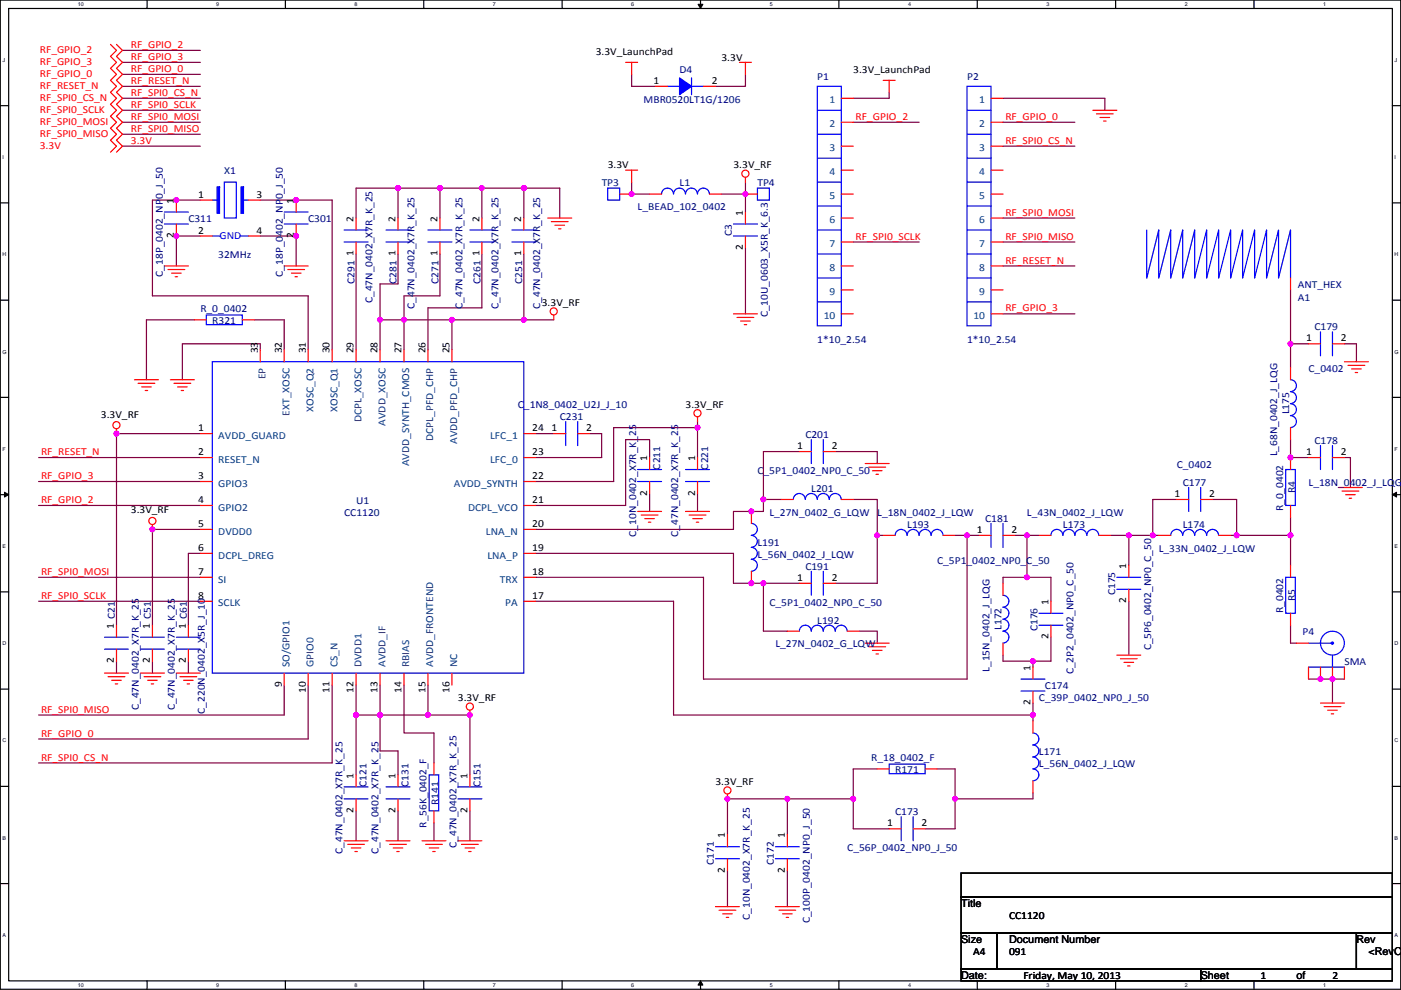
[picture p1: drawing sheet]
<svg xmlns="http://www.w3.org/2000/svg" width="297mm" height="210mm" viewBox="0 0 297 210" stroke-linecap="round" stroke-linejoin="round" font-family="sans-serif">
<path d="M.1 0h296.9v209.8h-296.9zM1.8 1.8h293.4v206.2h-293.4z" fill="none" stroke="#000" stroke-width=".25"/>
<g fill="#fff">
<path d="M16.5 .3h1.2v1.2h-1.2z"/>
<path d="M16.5 208.3h1.2v1.3h-1.2z"/>
</g>
<path d="M31.2 0v1.8M31.2 208v1.8" fill="none" stroke="#000" stroke-width=".25"/>
<g fill="#fff">
<path d="M45.8 .3h.7v1.2h-.7z"/>
<path d="M45.8 208.3h.7v1.3h-.7z"/>
</g>
<path d="M60.5 0v1.8M60.5 208v1.8" fill="none" stroke="#000" stroke-width=".25"/>
<g fill="#fff">
<path d="M75.2 .3h.6v1.2h-.6z"/>
<path d="M75.2 208.3h.6v1.3h-.6z"/>
</g>
<path d="M89.8 0v1.8M89.8 208v1.8" fill="none" stroke="#000" stroke-width=".25"/>
<g fill="#fff">
<path d="M104.5 .3h.6v1.2h-.6z"/>
<path d="M104.5 208.3h.6v1.3h-.6z"/>
</g>
<path d="M119.2 0v1.8M119.2 208v1.8" fill="none" stroke="#000" stroke-width=".25"/>
<g fill="#fff">
<path d="M133.9 .3h.6v1.2h-.6z"/>
<path d="M133.9 208.3h.6v1.3h-.6z"/>
</g>
<path d="M148.5 0v1.8M148.5 208v1.8" fill="none" stroke="#000" stroke-width=".25"/>
<path d="M148 .9h1l-.5 .9zM148.5 208l.5 .9h-1z" fill="#000" stroke="#000" stroke-width=".21"/>
<g fill="#fff">
<path d="M163.2 .3h.6v1.2h-.6z"/>
<path d="M163.2 208.3h.6v1.3h-.6z"/>
</g>
<path d="M177.9 0v1.8M177.9 208v1.8" fill="none" stroke="#000" stroke-width=".25"/>
<g fill="#fff">
<path d="M192.5 .3h.6v1.2h-.6z"/>
<path d="M192.5 208.3h.6v1.3h-.6z"/>
</g>
<path d="M207.2 0v1.8M207.2 208v1.8" fill="none" stroke="#000" stroke-width=".25"/>
<g fill="#fff">
<path d="M221.9 .3h.6v1.2h-.6z"/>
<path d="M221.9 208.3h.6v1.3h-.6z"/>
</g>
<path d="M236.5 0v1.8M236.5 208v1.8" fill="none" stroke="#000" stroke-width=".25"/>
<g fill="#fff">
<path d="M251.2 .3h.6v1.2h-.6z"/>
<path d="M251.2 208.3h.6v1.3h-.6z"/>
</g>
<path d="M265.9 0v1.8M265.9 208v1.8" fill="none" stroke="#000" stroke-width=".25"/>
<g fill="#fff">
<path d="M280.5 .3h.7v1.2h-.7z"/>
<path d="M280.5 208.3h.7v1.3h-.7z"/>
<path d="M.5 12.1h.6v1.3h-.6z"/>
<path d="M295.7 12.1h.5v1.3h-.5z"/>
<path d="M.5 32.7h.3v1.3h-.3z"/>
<path d="M295.7 32.7h.2v1.3h-.2z"/>
</g>
<path d="M.1 22.4h1.7M295.2 22.4h1.8" fill="none" stroke="#000" stroke-width=".25"/>
<g fill="#fff">
<path d="M.5 53.3h.8v1.3h-.8z"/>
<path d="M295.7 53.3h.8v1.3h-.8z"/>
</g>
<path d="M.1 43h1.7M295.2 43h1.8" fill="none" stroke="#000" stroke-width=".25"/>
<g fill="#fff">
<path d="M.5 74h.9v1.2h-.9z"/>
<path d="M295.7 74h.8v1.2h-.8z"/>
</g>
<path d="M.1 63.7h1.7M295.2 63.7h1.8" fill="none" stroke="#000" stroke-width=".25"/>
<g fill="#fff">
<path d="M.5 94.6h.7v1.3h-.7z"/>
<path d="M295.7 94.6h.6v1.3h-.6z"/>
</g>
<path d="M.1 84.3h1.7M295.2 84.3h1.8" fill="none" stroke="#000" stroke-width=".25"/>
<g fill="#fff">
<path d="M.5 115.2h.7v1.3h-.7z"/>
<path d="M295.7 115.2h.7v1.3h-.7z"/>
</g>
<path d="M.1 104.9h1.7M295.2 104.9h1.8" fill="none" stroke="#000" stroke-width=".25"/>
<path d="M.9 104.4l.9 .5-.9 .5zM295.2 104.9l.9-.5v1z" fill="#000" stroke="#000" stroke-width=".21"/>
<g fill="#fff">
<path d="M.5 135.8h.8v1.3h-.8z"/>
<path d="M295.7 135.8h.8v1.3h-.8z"/>
</g>
<path d="M.1 125.5h1.7M295.2 125.5h1.8" fill="none" stroke="#000" stroke-width=".25"/>
<g fill="#fff">
<path d="M.5 156.5h.8v1.2h-.8z"/>
<path d="M295.7 156.5h.8v1.2h-.8z"/>
</g>
<path d="M.1 146.2h1.7M295.2 146.2h1.8" fill="none" stroke="#000" stroke-width=".25"/>
<g fill="#fff">
<path d="M.5 177.1h.7v1.3h-.7z"/>
<path d="M295.7 177.1h.7v1.3h-.7z"/>
</g>
<path d="M.1 166.8h1.7M295.2 166.8h1.8" fill="none" stroke="#000" stroke-width=".25"/>
<g fill="#fff">
<path d="M.5 197.7h.7v1.3h-.7z"/>
<path d="M295.7 197.7h.7v1.3h-.7z"/>
</g>
<path d="M.1 187.4h1.7M203.8 185.2h91.4v5.1h-91.4zM203.8 190.3h91.4v7.6h-91.4zM203.8 197.9h7.6v7.6h-7.6zM211.4 197.9h76.2v7.6h-76.2zM287.6 197.9h7.6v7.6h-7.6zM295.2 187.4h1.8M203.8 205.5h50.8v2.5h-50.8zM254.6 205.5h40.6v2.5h-40.6z" fill="none" stroke="#000" stroke-width=".25"/>
<g fill="none" stroke="#800040" stroke-width=".25">
<path d="M26 10.7h16.5M26 13.2h16.5M26 15.8h16.5M26 18.3h16.5M133.9 15.8v2.5h5.1M158 15.8v2.5h-6.3M188.5 19.6v1.2h-7.6M26 31h16.5M26 20.8h16.5M26 23.4h16.5M26 25.9h16.5M26 28.5h16.5"/>
<path d="M84.4 39.9h-8.9v6.3M84.4 39.9h8.9M84.4 39.9v6.3M93.3 39.9h8.9M93.3 39.9v6.3M102.2 39.9h8.9M102.2 39.9v6.3M111.1 39.9v6.3M111.1 39.9h7.6v6.3M133.9 38.6v2.6h3.8M158 38.6v2.6M180.9 25.9h14"/>
<path d="M212.7 25.9h15.2M212.7 31h15.2M212.7 20.8h21.5v2.6M42.5 42.4h-10.2v20.4h33v11.4M42.5 50.1h-5.1v6.3M55.2 42.4h15.2v31.8M55.2 50.1h7.6v6.3M75.5 53.9v20.3M84.4 53.9v6.3h-3.8v7.6M93.3 53.9v8.9h-7.6v5M102.2 53.9v11.4h-11.5v8.9M111.1 53.9v13.9"/>
<path d="M153 41.2h5M158 52.6v14M158 41.2v3.8M180.9 51.3h14M212.7 46.2h15.2M212.7 51.3h15.2M212.7 56.4h15.2M41.2 67.8h-10.2v12.7M53.9 67.8h6.4v6.4M55.2 74.2v-1.3h-16.5v7.6M80.6 67.8h5.1M80.6 67.8v6.4"/>
<path d="M85.7 67.8h10.1M85.7 67.8v6.4M95.8 67.8v6.4M95.8 67.8h15.3M111.1 67.8h6.3M212.7 66.6h15.2M273.6 72.9v5.1M273.6 61.5v11.4h3.8M285 72.9h2.6v3.8M8.2 97h34.3M42.5 92h-17.8v40.6M113.6 92h3.8"/>
<path d="M125 92h2.6v5h-14M137.7 97v-3.8h-5.1v14h-19M147.9 90.7v6.3M147.9 90.7h-17.8v11.4h-16.5M147.9 89.4v1.3M169.5 95.8h-7.6v10.1M177.1 95.8h8.9v2.5M273.6 93.2v3.8h3.8M285 97h1.3v6.4M8.2 107.2h34.3M8.2 102.1h34.3M42.5 112.3h-10.2v20.3"/>
<path d="M42.5 117.4h-2.6v15.2M113.6 117.4h41.9v6.3h6.4M137.7 104.7v3.8M147.9 104.7v3.8M161.9 105.9h3.8M161.9 105.9v2.6h-6.4v3.8h-41.9M180.9 105.9h5.1v7.7h1.3M186 113.6v10.1h-8.9M202.5 113.6h2.5M205 113.6v30.4h-55.8v-21.6h-35.6M205 113.6h2.6M215.2 113.6h2.5"/>
<path d="M217.7 113.6h2.6M217.7 113.6v8.8M235.5 113.6h3.8M239.3 113.6v6.3M239.3 113.6h5.1M244.4 113.6h1.3M249.5 105.9h-5.1v7.7M257.1 105.9h5.1v7.7h-1.3M262.2 113.6h11.4M273.6 113.6v6.3M273.6 109.7v3.9M8.2 122.4h34.3"/>
<path d="M8.2 127.5h34.3M113.6 127.5h29.2v24.2h76.2M161.9 123.7h7.6M161.9 123.7v10.2h5M182.2 133.9h3.8v2.5M212.7 139v1.2h6.3M217.7 122.4h-5v1.3M217.7 122.4h5.1v5.1M222.8 135.1v5.1h-3.8M239.3 127.5v11.5M273.6 132.6v3.8h1.3M24.7 140.2v2.6"/>
<path d="M32.3 140.2v2.6M39.9 140.2v2.6M60.3 145.3v6.4h-52.1M65.3 145.3v11.4h-57.1M70.4 145.3v16.5h-62.2M75.5 151.7h5.1M75.5 145.3v6.4M75.5 151.7v12.7M80.6 145.3v6.4M80.6 151.7h10.1M80.6 151.7v7.6h3.8v5.1M85.7 145.3v10.2h6.3v6.3"/>
<path d="M90.7 145.3v6.4M90.7 151.7h8.9v12.7M219 149.1v2.6M219 151.7v1.2M219 140.2v1.3M277.4 144h5.1M282.5 144v5.1M282.5 144h2.5M75.5 172v6.3M84.4 172v6.3M92 174.5v3.8M99.6 172v6.3"/>
<path d="M166.9 169.4v7.7M166.9 169.4h-12.7v7.7M166.9 169.4h14M180.9 169.4v6.4h7.6M186 163.1h-5.1v6.3M198.7 163.1h3.8v6.3M202.5 169.4v6.4h-6.4M219 168.2v1.2h-16.5M154.2 184.7v7.6M166.9 184.7v7.6"/>
</g>
<g fill="#f0f" stroke="#f0f" stroke-width=".25">
<circle cx="80.6" cy="151.6" r=".5"/>
<circle cx="62.8" cy="50" r=".5"/>
<circle cx="37.4" cy="50" r=".5"/>
<circle cx="93.3" cy="39.9" r=".5"/>
<circle cx="84.4" cy="39.9" r=".5"/>
<circle cx="111" cy="39.9" r=".5"/>
<circle cx="102.2" cy="39.9" r=".5"/>
<circle cx="75.5" cy="151.6" r=".5"/>
<circle cx="99.6" cy="151.6" r=".5"/>
<circle cx="90.7" cy="151.6" r=".5"/>
<circle cx="147.9" cy="90.7" r=".5"/>
<circle cx="111" cy="67.8" r=".5"/>
<circle cx="80.6" cy="67.8" r=".5"/>
<circle cx="62.8" cy="42.4" r=".5"/>
<circle cx="37.4" cy="42.4" r=".5"/>
<circle cx="95.8" cy="67.8" r=".5"/>
<circle cx="85.6" cy="67.8" r=".5"/>
<circle cx="24.7" cy="92" r=".5"/>
<circle cx="32.3" cy="112.3" r=".5"/>
<circle cx="244.4" cy="113.5" r=".5"/>
<circle cx="239.3" cy="113.5" r=".5"/>
<circle cx="180.9" cy="169.4" r=".5"/>
<circle cx="154.2" cy="169.4" r=".5"/>
<circle cx="166.9" cy="169.4" r=".5"/>
<circle cx="217.7" cy="122.4" r=".5"/>
<circle cx="273.6" cy="113.5" r=".5"/>
<circle cx="262.2" cy="113.5" r=".5"/>
<circle cx="202.5" cy="169.4" r=".5"/>
<circle cx="205" cy="113.5" r=".5"/>
<circle cx="159.3" cy="108.5" r=".5"/>
<circle cx="282.5" cy="144" r=".5"/>
<circle cx="161.8" cy="123.7" r=".5"/>
<circle cx="186" cy="113.5" r=".5"/>
<circle cx="159.3" cy="123.7" r=".5"/>
<circle cx="161.8" cy="105.9" r=".5"/>
<circle cx="219" cy="140.2" r=".5"/>
<circle cx="219" cy="151.6" r=".5"/>
<circle cx="133.9" cy="41.2" r=".5"/>
<circle cx="158" cy="41.2" r=".5"/>
<circle cx="280" cy="144" r=".5"/>
<circle cx="273.6" cy="72.9" r=".5"/>
<circle cx="273.6" cy="97" r=".5"/>
<circle cx="217.7" cy="113.5" r=".5"/>
</g>
<g fill="none" stroke="#f00" stroke-width=".25">
<path d="M23.4 9.4l1.3 1.3-1.3 1.3 1.3 1.2-1.3 1.3 1.3 1.3-1.3 1.2 1.3 1.3-1.3 1.3 1.3 1.2-1.3 1.3 1.3 1.3-1.3 1.3 1.3 1.2-1.3 1.3 1.3 1.3-1.3 1.2 1.3 1.3-1.3 1.3M24.7 9.4l1.3 1.3-1.3 1.3 1.3 1.2-1.3 1.3 1.3 1.3-1.3 1.2 1.3 1.3-1.3 1.3 1.3 1.2-1.3 1.3 1.3 1.3-1.3 1.3 1.3 1.2-1.3 1.3 1.3 1.3-1.3 1.2 1.3 1.3-1.3 1.3M132.6 13.2h2.6M133.9 13.2v2.6M139 18.3h2.5M149.2 18.3h2.5M156.8 13.2h2.5M158 13.2v2.6M187.3 17h2.5M188.5 17v2.6M132.6 36.1h2.6M133.9 36.1v2.5"/>
<path d="M158 37.6v1M178.4 20.8h2.5M178.4 25.9h2.5M178.4 31h2.5M178.4 36.1h2.5M210.1 20.8h2.6M210.1 25.9h2.6M210.1 31h2.6M210.1 36.1h2.6M231.7 23.4h5.1M232.5 24.2h3.5M233.2 24.9h2.1"/>
<path d="M234 25.7h.5M34.9 56.4h5M35.6 57.2h3.6M36.4 57.9h2M37.1 58.7h.6M37.4 42.4v2.6M37.4 47.5v2.6M42.5 42.4h2.5M42.5 50.1h2.5M52.6 42.4h2.6M52.6 50.1h2.6M60.3 56.4h5"/>
<path d="M61 57.2h3.6M61.8 57.9h2M62.5 58.7h.6M62.8 42.4v2.6M62.8 47.5v2.6M75.5 51.3v2.6M75.5 46.2v2.6M84.4 51.3v2.6M84.4 46.2v2.6M93.3 51.3v2.6M93.3 46.2v2.6M102.2 51.3v2.6"/>
<path d="M102.2 46.2v2.6M111.1 51.3v2.6M111.1 46.2v2.6M116.1 46.2h5.1M116.9 47h3.6M117.7 47.8h2M118.4 48.5h.5M131.4 41.2h2.5M137.7 41.2h2.6M150.4 41.2h2.6M158 45v2.5M158 50.1v2.5"/>
<path d="M158 41.2h2.6M178.4 41.2h2.5M178.4 46.2h2.5M178.4 51.3h2.5M178.4 56.4h2.5M210.1 41.2h2.6M210.1 46.2h2.6M210.1 51.3h2.6M210.1 56.4h2.6M243.1 48.8h.1M243.1 58.9h.1M245.7 48.8h.1"/>
<path d="M245.7 58.9h.1M248.2 48.8h.1M248.2 58.9h.1M250.8 48.8h.1M250.8 58.9h.1M253.3 48.8h.1M253.3 58.9h.1M255.8 48.8h.1M255.8 58.9h.1M258.4 48.8h.1M258.4 58.9h.1M260.9 48.8h.1"/>
<path d="M260.9 58.9h.1M263.5 48.8h.1M263.5 58.9h.1M266 48.8h.1M266 58.9h.1M268.5 48.8h.1M268.5 58.9h.1M271.1 48.8h.1M271.1 58.9h.1M273.6 58.9v2.6M273.6 48.8h.1M41.2 67.8h2.5"/>
<path d="M51.4 67.8h2.5M55.2 74.2v2.5M60.3 74.2v2.5M65.3 74.2v2.5M70.4 74.2v2.5M75.5 74.2v2.5M80.6 74.2v2.5M85.7 74.2v2.5M90.7 74.2v2.5M95.8 74.2v2.5M117.4 66.8v1M155.5 66.6h5.1"/>
<path d="M156.3 67.3h3.5M157 68.1h2.1M157.8 68.9h.5M178.4 61.5h2.5M178.4 66.6h2.5M210.1 61.5h2.6M210.1 66.6h2.6M273.6 78v2.5M277.4 72.9h2.6M282.5 72.9h2.5M285 76.7h5.1M285.8 77.5h3.6"/>
<path d="M286.6 78.3h2M287.3 79h.5M24.7 91v1M28.5 80.5h5.1M29.3 81.3h3.5M30 82.1h2.1M30.8 82.8h.5M36.1 80.5h5.1M36.9 81.3h3.5M37.7 82.1h2M38.4 82.8h.5M42.5 92h2.5"/>
<path d="M42.5 97h2.5M111.1 97h2.5M111.1 92h2.5M117.4 92h2.5M122.5 92h2.5M137.7 97v2.6M147.9 88.4v1M147.9 97v2.6M169.5 95.8h2.5M174.6 95.8h2.5M183.4 98.3h5.1M184.2 99.1h3.6"/>
<path d="M185 99.8h2M273.6 97v2.6M273.6 90.7v2.5M277.4 97h2.6M282.5 97h2.5M32.3 111.3v1M42.5 102.1h2.5M42.5 107.2h2.5M42.5 112.3h2.5M42.5 117.4h2.5M111.1 117.4h2.5M111.1 112.3h2.5"/>
<path d="M111.1 107.2h2.5M111.1 102.1h2.5M135.2 108.5h5.1M136 109.2h3.5M136.7 110h2M137.5 110.8h.5M137.7 102.1v2.6M145.3 108.5h5.1M146.1 109.2h3.6M146.9 110h2M147.6 110.8h.5M147.9 102.1v2.6"/>
<path d="M159.3 108.5v2.5M165.7 105.9h2.5M178.4 105.9h2.5M185.7 100.6h.5M187.3 113.6h2.5M200 113.6h2.5M207.6 113.6h2.5M212.7 113.6h2.5M220.3 113.6h2.5M233 113.6h2.5M239.3 119.9v2.5M245.7 113.6h2.5"/>
<path d="M249.5 105.9h2.5M254.6 105.9h2.5M258.4 113.6h2.5M273.6 107.2v2.5M273.6 119.9v2.5M283.8 103.4h5.1M284.5 104.2h3.6M285.3 104.9h2M286.1 105.7h.5M24.7 132.6v2.5M24.7 137.7v2.5M32.3 132.6v2.5"/>
<path d="M32.3 137.7v2.5M39.9 132.6v2.5M39.9 137.7v2.5M42.5 122.4h2.5M42.5 127.5h2.5M111.1 127.5h2.5M111.1 122.4h2.5M159.3 121.2v2.5M166.9 133.9h2.6M169.5 123.7h2.5M174.6 123.7h2.5M179.6 133.9h2.6"/>
<path d="M183.4 136.4h5.1M184.2 137.2h3.6M185 137.9h2M185.7 138.7h.5M212.7 123.7v2.6M212.7 136.4v2.6M222.8 127.5v2.6M222.8 132.6v2.5M236.8 139h5.1M237.6 139.7h3.5M239.3 125v2.5M273.6 130.1v2.5"/>
<path d="M274.9 136.4h2.5M22.2 142.8h5M22.9 143.5h3.6M23.7 144.3h2M24.4 145.1h.6M29.8 142.8h5.1M30.5 143.5h3.6M31.3 144.3h2M32.1 145.1h.5M37.4 142.8h5.1M38.2 143.5h3.5M38.9 144.3h2.1"/>
<path d="M39.7 145.1h.5M60.3 142.8v2.5M65.3 142.8v2.5M70.4 142.8v2.5M75.5 142.8v2.5M80.6 142.8v2.5M85.7 142.8v2.5M90.7 142.8v2.5M95.8 142.8v2.5M99.6 150.6v1.1M219 152.9v2.6M219 141.5v2.5"/>
<path d="M219 146.6v2.5M238.3 140.5h2M239.1 141.2h.5M277.4 141.5v2.5M280 141.5v2.5M280 149.1h5M280.7 149.9h3.6M281.5 150.6h2M282.3 151.4h.5M282.5 141.5v2.5M285 141.5v2.5M73 178.3h5"/>
<path d="M73.7 179.1h3.6M74.5 179.9h2M75.5 164.4v2.5M75.5 169.4v2.6M81.8 178.3h5.1M82.6 179.1h3.6M83.4 179.9h2M84.4 164.4v2.5M84.4 169.4v2.6M89.5 178.3h5M90.2 179.1h3.6M91 179.9h2"/>
<path d="M92 172v2.5M92 161.8v2.6M97.1 178.3h5.1M97.9 179.1h3.5M98.6 179.9h2M99.6 164.4v2.5M99.6 169.4v2.6M154.2 168.4v1M154.2 177.1v2.5M166.9 177.1v2.5M186 163.1h2.5M188.5 175.8h2.6"/>
<path d="M193.6 175.8h2.5M196.1 163.1h2.6M219 165.6v2.6M75.2 180.6h.6M84.1 180.6h.5M91.8 180.6h.5M99.4 180.6h.5M151.7 192.3h5.1M152.5 193.1h3.5M153.2 193.8h2.1M154 194.6h.5M154.2 182.1v2.6"/>
<path d="M164.4 192.3h5.1M165.2 193.1h3.5M165.9 193.8h2.1M166.7 194.6h.5M166.9 182.1v2.6"/>
<circle cx="158" cy="36.8" r=".76"/>
<circle cx="117.4" cy="66" r=".76"/>
<circle cx="24.7" cy="90.2" r=".76"/>
<circle cx="147.9" cy="87.6" r=".76"/>
<circle cx="32.3" cy="110.5" r=".76"/>
<circle cx="99.6" cy="149.9" r=".76"/>
<circle cx="154.2" cy="167.6" r=".76"/>
</g>
<g fill="none" stroke="#00f" stroke-width=".25">
<path d="M141.5 18.3h2.6M146.6 16.5v3.6M146.6 18.3h2.6M173.3 18.3h5.1v50.8h-5.1zM205 18.3h5.1v50.8h-5.1zM47.6 38.6h2.5v7.6h-2.5zM128.8 39.9h2.6v2.5h-2.6zM160.6 39.9h2.5v2.5h-2.5zM173.3 23.4h5.1M173.3 28.5h5.1M173.3 33.5h5.1M173.3 38.6h5.1"/>
<path d="M205 23.4h5.1M205 28.5h5.1M205 33.5h5.1M205 38.6h5.1M34.9 45h5M34.9 47.5h5M45 42.4h1M45 50.1h1.8M50.9 50.1h1.7M51.6 42.4h1M60.3 45h5M60.3 47.5h5"/>
<path d="M73 51.3h5M73 48.8h5M81.8 51.3h5.1M81.8 48.8h5.1M90.7 51.3h5.1M90.7 48.8h5.1M99.6 51.3h5.1M99.6 48.8h5.1M108.5 51.3h5.1M108.5 48.8h5.1M140.3 41.1a1.26 1.26 0 0 1 1.2-1.2 1.26 1.26 0 0 1 1.3 1.2 1.27 1.27 0 0 1 1.3-1.2 1.27 1.27 0 0 1 1.2 1.2 1.27 1.27 0 0 1 1.3-1.2 1.27 1.27 0 0 1 1.3 1.2 1.27 1.27 0 0 1 1.2-1.2 1.27 1.27 0 0 1 1.3 1.2M155.5 47.5h5.1"/>
<path d="M155.5 50.1h5.1M173.3 43.7h5.1M173.3 48.8h5.1M173.3 53.9h5.1M173.3 58.9h5.1M205 43.7h5.1M205 48.8h5.1M205 53.9h5.1M205 58.9h5.1M243.1 48.8v10.1l2.6-10.1v10.1l2.5-10.1v10.1l2.6-10.1v10.1l2.5-10.1v10.1l2.5-10.1v10.1l2.6-10.1v10.1l2.5-10.1v10.1l2.6-10.1v10.1l2.5-10.1v10.1l2.5-10.1v10.1l2.6-10.1v10.1l2.5-10.1v10.1M43.7 66.8h7.7v2.1h-7.7zM45 76.7h66.1v66.1h-66.1z"/>
<path d="M173.3 64h5.1M205 64h5.1M280 70.4v5.1M282.5 70.4v5.1M119.9 89.4v5.1M122.5 89.4v5.1M135.2 99.6h5.1M145.3 99.6h5.1M172 93.2v5.1M174.6 93.2v5.1M272.6 99.6h2v7.6h-2zM273.6 80.5a1.26 1.26 0 0 1 1.3 1.3 1.26 1.26 0 0 1-1.3 1.3 1.27 1.27 0 0 1 1.3 1.2 1.27 1.27 0 0 1-1.3 1.3 1.27 1.27 0 0 1 1.3 1.3 1.27 1.27 0 0 1-1.3 1.2 1.27 1.27 0 0 1 1.3 1.3 1.27 1.27 0 0 1-1.3 1.3"/>
<path d="M280 94.5v5.1M282.5 94.5v5.1M135.2 102.1h5.1M145.3 102.1h5.1M159.3 111a1.26 1.26 0 0 1 1.3 1.3 1.26 1.26 0 0 1-1.3 1.2 1.27 1.27 0 0 1 1.3 1.3 1.27 1.27 0 0 1-1.3 1.3 1.27 1.27 0 0 1 1.3 1.2 1.27 1.27 0 0 1-1.3 1.3 1.27 1.27 0 0 1 1.3 1.3 1.27 1.27 0 0 1-1.3 1.3M168.2 105.9a1.26 1.26 0 0 1 1.3-1.2 1.26 1.26 0 0 1 1.2 1.2 1.27 1.27 0 0 1 1.3-1.2 1.27 1.27 0 0 1 1.3 1.2 1.27 1.27 0 0 1 1.2-1.2 1.27 1.27 0 0 1 1.3 1.2 1.27 1.27 0 0 1 1.3-1.2 1.27 1.27 0 0 1 1.2 1.2M189.8 113.5a1.26 1.26 0 0 1 1.3-1.2 1.26 1.26 0 0 1 1.2 1.2M192.3 113.5a1.26 1.26 0 0 1 1.3-1.2 1.26 1.26 0 0 1 1.3 1.2M194.9 113.5a1.26 1.26 0 0 1 1.2-1.2 1.26 1.26 0 0 1 1.3 1.2M197.4 113.5a1.26 1.26 0 0 1 1.3-1.2 1.26 1.26 0 0 1 1.2 1.2M210.1 111v5.1M212.7 111v5.1"/>
<path d="M222.8 113.5a1.26 1.26 0 0 1 1.3-1.2 1.26 1.26 0 0 1 1.2 1.2M225.4 113.5a1.26 1.26 0 0 1 1.2-1.2 1.26 1.26 0 0 1 1.3 1.2M227.9 113.5a1.26 1.26 0 0 1 1.3-1.2 1.26 1.26 0 0 1 1.2 1.2 1.27 1.27 0 0 1 1.3-1.2 1.27 1.27 0 0 1 1.3 1.2M248.2 113.5a1.26 1.26 0 0 1 1.3-1.2 1.26 1.26 0 0 1 1.2 1.2M250.8 113.5a1.26 1.26 0 0 1 1.2-1.2 1.26 1.26 0 0 1 1.3 1.2M252 103.4v5.1M253.3 113.5a1.26 1.26 0 0 1 1.3-1.2 1.26 1.26 0 0 1 1.2 1.2M254.6 103.4v5.1M255.8 113.5a1.26 1.26 0 0 1 1.3-1.2 1.26 1.26 0 0 1 1.3 1.2M22.2 135.1h5M22.2 137.7h5M29.8 135.1h5.1"/>
<path d="M29.8 137.7h5.1M37.4 135.1h5.1M37.4 137.7h5.1M169.5 133.9a1.26 1.26 0 0 1 1.2-1.3 1.26 1.26 0 0 1 1.3 1.3 1.27 1.27 0 0 1 1.3-1.3 1.27 1.27 0 0 1 1.2 1.3 1.27 1.27 0 0 1 1.3-1.3 1.27 1.27 0 0 1 1.3 1.3 1.27 1.27 0 0 1 1.2-1.3 1.27 1.27 0 0 1 1.3 1.3M172 121.2v5.1M174.6 121.2v5.1M212.6 126.3a1.26 1.26 0 0 1 1.3 1.2 1.26 1.26 0 0 1-1.3 1.3 1.27 1.27 0 0 1 1.3 1.2 1.27 1.27 0 0 1-1.3 1.3M212.6 131.3a1.26 1.26 0 0 1 1.3 1.3 1.26 1.26 0 0 1-1.3 1.3M212.6 133.9a1.26 1.26 0 0 1 1.3 1.2 1.26 1.26 0 0 1-1.3 1.3M220.3 130.1h5.1M220.3 132.6h5.1M236.8 122.4h5.1"/>
<path d="M236.8 125h5.1M272.6 122.4h2v7.7h-2zM277.4 136.4h5.1M282.5 139v2.5M216.5 144h5M216.5 146.6h5M219 155.5a1.26 1.26 0 0 1 1.3 1.2 1.26 1.26 0 0 1-1.3 1.3 1.27 1.27 0 0 1 1.3 1.3 1.27 1.27 0 0 1-1.3 1.2 1.27 1.27 0 0 1 1.3 1.3 1.27 1.27 0 0 1-1.3 1.3M277.4 141.5h7.6M73 166.9h5M73 169.4h5M81.8 166.9h5.1M81.8 169.4h5.1"/>
<path d="M91 164.4h2v7.6h-2zM97.1 166.9h5.1M97.1 169.4h5.1M151.7 179.6h5.1M164.4 179.6h5.1M188.5 162.1h7.6v2h-7.6zM191.1 173.2v5.1M193.6 173.2v5.1M219 163.1a1.26 1.26 0 0 1 1.3 1.2 1.26 1.26 0 0 1-1.3 1.3M151.7 182.1h5.1M164.4 182.1h5.1"/>
<circle cx="282.5" cy="136.4" r="2.53"/>
</g>
<g fill="#00f" stroke="#00f" stroke-width=".25">
<path d="M46 39.6v5.6h.5v-5.6z" fill-rule="evenodd"/>
<path d="M51.1 39.6v5.6h.5v-5.6z" fill-rule="evenodd"/>
<path d="M144.1 16.5l2.5 1.8-2.5 1.8z" fill-rule="evenodd"/>
<circle cx="282.5" cy="136.4" r=".24"/>
</g>
<g font-size="2.3" fill="#f00">
<text x="8.4" y="11.3">RF_GPIO_2</text>
<text x="27.7" y="10.2">RF_GPIO_2</text>
<text x="8.4" y="16.4">RF_GPIO_0</text>
<text x="8.4" y="13.9">RF_GPIO_3</text>
<text x="27.7" y="12.7">RF_GPIO_3</text>
<text x="27.7" y="15.3">RF_GPIO_0</text>
<text x="27.7" y="17.8">RF_RESET_N</text>
<text x="8.4" y="19">RF_RESET_N</text>
<text x="8.4" y="21.5">RF_SPI0_CS_N</text>
<text x="27.7" y="20.3">RF_SPI0_CS_N</text>
<text x="27.7" y="22.9">RF_SPI0_SCLK</text>
<text x="8.4" y="24">RF_SPI0_SCLK</text>
<text x="8.4" y="26.6">RF_SPI0_MOSI</text>
<text x="8.4" y="29.1">RF_SPI0_MISO</text>
<text x="27.7" y="25.4">RF_SPI0_MOSI</text>
<text x="27.7" y="28">RF_SPI0_MISO</text>
<text x="181.4" y="25.4">RF_GPIO_2</text>
<text x="213.2" y="25.4">RF_GPIO_0</text>
<text x="8.4" y="31.7">3.3V</text>
<text x="27.7" y="30.5">3.3V</text>
<text x="213.2" y="30.5">RF_SPI0_CS_N</text>
<text x="213.2" y="45.7">RF_SPI0_MOSI</text>
<text x="181.4" y="50.8">RF_SPI0_SCLK</text>
<text x="213.2" y="50.8">RF_SPI0_MISO</text>
<text x="213.2" y="55.9">RF_RESET_N</text>
<text x="213.2" y="66.1">RF_GPIO_3</text>
<text x="8.7" y="96.5">RF_RESET_N</text>
<text x="8.7" y="101.6">RF_GPIO_3</text>
<text x="8.7" y="106.7">RF_GPIO_2</text>
<text x="8.7" y="121.9">RF_SPI0_MOSI</text>
<text x="8.7" y="127">RF_SPI0_SCLK</text>
<text x="8.7" y="151.2">RF_SPI0_MISO</text>
<text x="8.7" y="161.3">RF_SPI0_CS_N</text>
<text x="8.7" y="156.2">RF_GPIO_0</text>
</g>
<g font-size="2.3">
<text x="126.3" y="11.6">3.3V_LaunchPad</text>
<text x="138.5" y="17.8">1</text>
<text x="150.9" y="17.8">2</text>
<text x="153" y="12.9">3.3V</text>
<text x="180.9" y="15.4">3.3V_LaunchPad</text>
<text x="128.8" y="35.7">3.3V</text>
<text x="155.5" y="35.7">3.3V_RF</text>
<text x="42" y="41.9">1</text>
<text x="54.4" y="41.9">3</text>
<text x="36.9" y="43.2" transform="rotate(-90 36.9 43.2)">1</text>
<text x="62.3" y="43.2" transform="rotate(-90 62.3 43.2)">1</text>
<text x="75" y="47" transform="rotate(-90 75 47)">2</text>
<text x="83.9" y="47" transform="rotate(-90 83.9 47)">2</text>
<text x="92.7" y="47" transform="rotate(-90 92.7 47)">2</text>
<text x="101.6" y="47" transform="rotate(-90 101.6 47)">2</text>
<text x="110.5" y="47" transform="rotate(-90 110.5 47)">2</text>
<text x="157.5" y="45.7" transform="rotate(-90 157.5 45.7)">1</text>
<text x="36.9" y="50.5" transform="rotate(-90 36.9 50.5)">2</text>
<text x="42" y="49.5">2</text>
<text x="54.4" y="49.5">4</text>
<text x="62.3" y="50.5" transform="rotate(-90 62.3 50.5)">2</text>
<text x="157.5" y="53.1" transform="rotate(-90 157.5 53.1)">2</text>
<text x="75" y="54.3" transform="rotate(-90 75 54.3)">1</text>
<text x="83.9" y="54.3" transform="rotate(-90 83.9 54.3)">1</text>
<text x="92.7" y="54.3" transform="rotate(-90 92.7 54.3)">1</text>
<text x="101.6" y="54.3" transform="rotate(-90 101.6 54.3)">1</text>
<text x="110.5" y="54.3" transform="rotate(-90 110.5 54.3)">1</text>
<text x="114.9" y="64.9">3.3V_RF</text>
<text x="54.6" y="75" transform="rotate(-90 54.6 75)">33</text>
<text x="59.7" y="75" transform="rotate(-90 59.7 75)">32</text>
<text x="64.8" y="75" transform="rotate(-90 64.8 75)">31</text>
<text x="69.9" y="75" transform="rotate(-90 69.9 75)">30</text>
<text x="75" y="75" transform="rotate(-90 75 75)">29</text>
<text x="80" y="75" transform="rotate(-90 80 75)">28</text>
<text x="85.1" y="75" transform="rotate(-90 85.1 75)">27</text>
<text x="90.2" y="75" transform="rotate(-90 90.2 75)">26</text>
<text x="95.3" y="75" transform="rotate(-90 95.3 75)">25</text>
<text x="277" y="72.4">1</text>
<text x="284.3" y="72.4">2</text>
<text x="21.4" y="88.6">3.3V_RF</text>
<text x="145.3" y="86.5">3.3V_RF</text>
<text x="42" y="91.4">1</text>
<text x="112.8" y="91.4">24</text>
<text x="116.9" y="91.4">1</text>
<text x="124.3" y="91.4">2</text>
<text x="169" y="95.2">1</text>
<text x="176.3" y="95.2">2</text>
<text x="42" y="96.5">2</text>
<text x="42" y="101.6">3</text>
<text x="112.8" y="101.6">22</text>
<text x="112.8" y="96.5">23</text>
<text x="137.2" y="97.8" transform="rotate(-90 137.2 97.8)">1</text>
<text x="147.4" y="97.8" transform="rotate(-90 147.4 97.8)">1</text>
<text x="277" y="96.5">1</text>
<text x="284.3" y="96.5">2</text>
<text x="42" y="106.7">4</text>
<text x="112.8" y="106.7">21</text>
<text x="137.2" y="105.1" transform="rotate(-90 137.2 105.1)">2</text>
<text x="147.4" y="105.1" transform="rotate(-90 147.4 105.1)">2</text>
<text x="249" y="105.4">1</text>
<text x="256.3" y="105.4">2</text>
<text x="27.7" y="108.9">3.3V_RF</text>
<text x="42" y="111.8">5</text>
<text x="112.8" y="111.8">20</text>
<text x="207.1" y="113">1</text>
<text x="214.4" y="113">2</text>
<text x="42" y="116.8">6</text>
<text x="112.8" y="116.8">19</text>
<text x="42" y="121.9">7</text>
<text x="112.8" y="121.9">18</text>
<text x="169" y="123.2">1</text>
<text x="176.3" y="123.2">2</text>
<text x="238.8" y="120.7" transform="rotate(-90 238.8 120.7)">1</text>
<text x="42" y="127">8</text>
<text x="112.8" y="127">17</text>
<text x="222.3" y="128.3" transform="rotate(-90 222.3 128.3)">1</text>
<text x="238.8" y="128" transform="rotate(-90 238.8 128)">2</text>
<text x="24.2" y="133.4" transform="rotate(-90 24.2 133.4)">1 C21</text>
<text x="31.8" y="133.4" transform="rotate(-90 31.8 133.4)">1 C51</text>
<text x="39.4" y="133.4" transform="rotate(-90 39.4 133.4)">1 C61</text>
<text x="222.3" y="135.6" transform="rotate(-90 222.3 135.6)">2</text>
<text x="24.2" y="140.7" transform="rotate(-90 24.2 140.7)">2</text>
<text x="31.8" y="140.7" transform="rotate(-90 31.8 140.7)">2</text>
<text x="39.4" y="140.7" transform="rotate(-90 39.4 140.7)">2</text>
<text x="218.5" y="142.3" transform="rotate(-90 218.5 142.3)">1</text>
<text x="59.7" y="145.8" transform="rotate(-90 59.7 145.8)">9</text>
<text x="64.8" y="147" transform="rotate(-90 64.8 147)">10</text>
<text x="69.9" y="147" transform="rotate(-90 69.9 147)">11</text>
<text x="75" y="147" transform="rotate(-90 75 147)">12</text>
<text x="80" y="147" transform="rotate(-90 80 147)">13</text>
<text x="85.1" y="147" transform="rotate(-90 85.1 147)">14</text>
<text x="90.2" y="147" transform="rotate(-90 90.2 147)">15</text>
<text x="95.3" y="147" transform="rotate(-90 95.3 147)">16</text>
<text x="97.1" y="148.8">3.3V_RF</text>
<text x="218.5" y="149.6" transform="rotate(-90 218.5 149.6)">2</text>
<text x="75" y="165.1" transform="rotate(-90 75 165.1)">1</text>
<text x="83.9" y="165.1" transform="rotate(-90 83.9 165.1)">1</text>
<text x="99.1" y="165.1" transform="rotate(-90 99.1 165.1)">1</text>
<text x="151.7" y="166.5">3.3V_RF</text>
<text x="75" y="172.4" transform="rotate(-90 75 172.4)">2</text>
<text x="83.9" y="172.4" transform="rotate(-90 83.9 172.4)">2</text>
<text x="99.1" y="172.4" transform="rotate(-90 99.1 172.4)">2</text>
<text x="153.7" y="177.8" transform="rotate(-90 153.7 177.8)">1</text>
<text x="166.4" y="177.8" transform="rotate(-90 166.4 177.8)">1</text>
<text x="188.1" y="175.3">1</text>
<text x="195.4" y="175.3">2</text>
<text x="153.7" y="185.1" transform="rotate(-90 153.7 185.1)">2</text>
<text x="166.4" y="185.1" transform="rotate(-90 166.4 185.1)">2</text>
<text x="203.8" y="192.3">Title</text>
<text x="213.9" y="195">CC1120</text>
<text x="203.8" y="199.9">Size</text>
<text x="206.3" y="202.6">A4</text>
<text x="213.9" y="199.9">Document Number</text>
<text x="213.9" y="202.6">091</text>
<text x="287.6" y="199.9">Rev</text>
<text x="290.1" y="202.5">&lt;Rev</text>
<text x="295.6" y="202.5">C</text>
<text x="203.8" y="207.6">Date:</text>
<text x="217" y="207.7">Friday, May 10, 2013</text>
<text x="254.6" y="207.6">Sheet</text>
<text x="267.3" y="207.7">1</text>
<text x="274.9" y="207.6">of</text>
<text x="282.5" y="207.7">2</text>
</g>
<g font-size="2.3" fill="#000080">
<text x="144.1" y="15.4">D4</text>
<text x="173.3" y="16.9">P1</text>
<text x="205" y="16.9">P2</text>
<text x="136.5" y="21.8">MBR0520LT1G/1206</text>
<text x="47.6" y="37">X1</text>
<text x="127.6" y="39.5">TP3</text>
<text x="144.1" y="39.5">L1</text>
<text x="160.6" y="39.5">TP4</text>
<text x="39.9" y="47.2">C311</text>
<text x="65.3" y="47.2">C301</text>
<text x="135.2" y="44.6">L_BEAD_102_0402</text>
<text x="155.2" y="50.1" transform="rotate(-90 155.2 50.1)">C3</text>
<text x="34.5" y="58.7" transform="rotate(-90 34.5 58.7)">C_18P_0402_NP0_J_50</text>
<text x="46.3" y="54.8">32MHz</text>
<text x="59.9" y="58.7" transform="rotate(-90 59.9 58.7)">C_18P_0402_NP0_J_50</text>
<text x="75.2" y="60.2" transform="rotate(-90 75.2 60.2)">C291</text>
<text x="79" y="64.3" transform="rotate(-90 79 64.3)">C_47N_0402_X7R_K_25</text>
<text x="84.1" y="60.2" transform="rotate(-90 84.1 60.2)">C281</text>
<text x="87.9" y="65.6" transform="rotate(-90 87.9 65.6)">C_47N_0402_X7R_K_25</text>
<text x="93" y="60.2" transform="rotate(-90 93 60.2)">C271</text>
<text x="98" y="65.6" transform="rotate(-90 98 65.6)">C_47N_0402_X7R_K_25</text>
<text x="101.9" y="60.2" transform="rotate(-90 101.9 60.2)">C261</text>
<text x="105.7" y="65.6" transform="rotate(-90 105.7 65.6)">C_47N_0402_X7R_K_25</text>
<text x="110.7" y="60.2" transform="rotate(-90 110.7 60.2)">C251</text>
<text x="114.6" y="65.6" transform="rotate(-90 114.6 65.6)">C_47N_0402_X7R_K_25</text>
<text x="275.1" y="63.9">A1</text>
<text x="275.1" y="61.1">ANT_HEX</text>
<text x="42.5" y="66.2">R_0_0402</text>
<text x="45" y="68.7">R321</text>
<text x="162.8" y="67.3" transform="rotate(-90 162.8 67.3)">C_10U_0603_X5R_K_6.3</text>
<text x="278.7" y="70">C179</text>
<text x="173.3" y="72.8">1*10_2.54</text>
<text x="205" y="72.8">1*10_2.54</text>
<text x="277.4" y="78.9">C_0402</text>
<text x="109.8" y="86.5">C_1N8_0402_U2J_J_10</text>
<text x="118.7" y="89.1">C231</text>
<text x="273.3" y="87.9" transform="rotate(-90 273.3 87.9)">L175</text>
<text x="170.7" y="92.9">C201</text>
<text x="278.7" y="94.1">C178</text>
<text x="140" y="99.6" transform="rotate(-90 140 99.6)">C211</text>
<text x="150.1" y="99.6" transform="rotate(-90 150.1 99.6)">C221</text>
<text x="160.6" y="100.5">C_5P1_0402_NP0_C_50</text>
<text x="249.5" y="99.2">C_0402</text>
<text x="270.8" y="96.8" transform="rotate(-90 270.8 96.8)">L_68N_0402_J_LQG</text>
<text x="75.5" y="106.8">U1</text>
<text x="172" y="104.3">L201</text>
<text x="250.8" y="103">C177</text>
<text x="274.6" y="104.7" transform="rotate(-90 274.6 104.7)">R4</text>
<text x="277.4" y="103">L_18N_0402_J_LQ</text>
<text x="295.7" y="103">G</text>
<text x="73" y="109.4">CC1120</text>
<text x="134.9" y="113.8" transform="rotate(-90 134.9 113.8)">C_10N_0402_X7R_K_25</text>
<text x="143.8" y="113.8" transform="rotate(-90 143.8 113.8)">C_47N_0402_X7R_K_25</text>
<text x="163.1" y="109.4">L_27N_0402_G_LQW</text>
<text x="186" y="109.4">L_18N_0402_J_LQW</text>
<text x="192.3" y="111.9">L193</text>
<text x="208.8" y="110.7">C181</text>
<text x="217.7" y="109.4">L_43N_0402_J_LQW</text>
<text x="225.4" y="111.9">L173</text>
<text x="250.8" y="111.9">L174</text>
<text x="272" y="108.5" transform="rotate(-90 272 108.5)">R_0_0402</text>
<text x="160.6" y="115.7">L191</text>
<text x="160.6" y="118.3">L_56N_0402_J_LQW</text>
<text x="198.7" y="119.5">C_5P1_0402_NP0_C_50</text>
<text x="245.7" y="117">L_33N_0402_J_LQW</text>
<text x="170.7" y="120.8">C191</text>
<text x="163.1" y="128.4">C_5P1_0402_NP0_C_50</text>
<text x="236.5" y="126.3" transform="rotate(-90 236.5 126.3)">C175</text>
<text x="272" y="130.1" transform="rotate(-90 272 130.1)">R_0402</text>
<text x="274.6" y="127.5" transform="rotate(-90 274.6 127.5)">R5</text>
<text x="164.4" y="137.3">L_27N_0402_G_LQW</text>
<text x="173.3" y="132.2">L192</text>
<text x="212.3" y="133.6" transform="rotate(-90 212.3 133.6)">L172</text>
<text x="220" y="133.9" transform="rotate(-90 220 133.9)">C176</text>
<text x="244.1" y="137.9" transform="rotate(-90 244.1 137.9)">C_5P6_0402_NP0_C_50</text>
<text x="276.2" y="134.8">P4</text>
<text x="209.8" y="142.5" transform="rotate(-90 209.8 142.5)">L_15N_0402_J_LQG</text>
<text x="227.6" y="143" transform="rotate(-90 227.6 143)">C_2P2_0402_NP0_C_50</text>
<text x="285" y="141.1">SMA</text>
<text x="220.3" y="148.8">C_39P_0402_NP0_J_50</text>
<text x="221.5" y="146.2">C174</text>
<text x="29.5" y="150.6" transform="rotate(-90 29.5 150.6)">C_47N_0402_X7R_K_25</text>
<text x="37.1" y="150.6" transform="rotate(-90 37.1 150.6)">C_47N_0402_X7R_K_25</text>
<text x="43.4" y="151.4" transform="rotate(-90 43.4 151.4)">C_220N_0402_X5R_J_10</text>
<text x="184.7" y="161.5">R_18_0402_F</text>
<text x="220.3" y="160.2">L171</text>
<text x="77.7" y="166.9" transform="rotate(-90 77.7 166.9)">C121</text>
<text x="86.6" y="166.9" transform="rotate(-90 86.6 166.9)">C131</text>
<text x="101.9" y="166.9" transform="rotate(-90 101.9 166.9)">C151</text>
<text x="189.8" y="164">R171</text>
<text x="220.3" y="162.7">L_56N_0402_J_LQW</text>
<text x="93" y="170.7" transform="rotate(-90 93 170.7)">R141</text>
<text x="189.8" y="172.9">C173</text>
<text x="90.4" y="175.5" transform="rotate(-90 90.4 175.5)">R_56K_0402_F</text>
<text x="96.8" y="179.9" transform="rotate(-90 96.8 179.9)">C_47N_0402_X7R_K_25</text>
<text x="72.6" y="181.1" transform="rotate(-90 72.6 181.1)">C_47N_0402_X7R_K_25</text>
<text x="80.3" y="181.1" transform="rotate(-90 80.3 181.1)">C_47N_0402_X7R_K_25</text>
<text x="151.4" y="183.4" transform="rotate(-90 151.4 183.4)">C171</text>
<text x="164.1" y="183.4" transform="rotate(-90 164.1 183.4)">C172</text>
<text x="179.6" y="180.5">C_56P_0402_NP0_J_50</text>
<text x="159" y="195.1" transform="rotate(-90 159 195.1)">C_10N_0402_X7R_K_25</text>
<text x="171.7" y="195.9" transform="rotate(-90 171.7 195.9)">C_100P_0402_NP0_J_50</text>
</g>
<g font-size="2.3" fill="#004080">
<text x="175.9" y="21.9">1</text>
<text x="207.6" y="21.9">1</text>
<text x="175.9" y="27">2</text>
<text x="207.6" y="27">2</text>
<text x="175.9" y="32.1">3</text>
<text x="207.6" y="32.1">3</text>
<text x="175.9" y="37.2">4</text>
<text x="207.6" y="37.2">4</text>
<text x="175.9" y="42.3">5</text>
<text x="175.9" y="47.3">6</text>
<text x="207.6" y="42.3">5</text>
<text x="207.6" y="47.3">6</text>
<text x="175.9" y="52.4">7</text>
<text x="207.6" y="52.4">7</text>
<text x="175.9" y="57.5">8</text>
<text x="207.6" y="57.5">8</text>
<text x="175.9" y="62.6">9</text>
<text x="207.6" y="62.6">9</text>
<text x="174.6" y="67.7">10</text>
<text x="206.4" y="67.7">10</text>
<text x="56.3" y="80.5" transform="rotate(-90 56.3 80.5)">EP</text>
<text x="61.4" y="88.1" transform="rotate(-90 61.4 88.1)">EXT_XOSC</text>
<text x="66.5" y="87.4" transform="rotate(-90 66.5 87.4)">XOSC_Q2</text>
<text x="71.5" y="87.4" transform="rotate(-90 71.5 87.4)">XOSC_Q1</text>
<text x="76.6" y="89.6" transform="rotate(-90 76.6 89.6)">DCPL_XOSC</text>
<text x="46.3" y="93.1">AVDD_GUARD</text>
<text x="81.7" y="90.3" transform="rotate(-90 81.7 90.3)">AVDD_XOSC</text>
<text x="91.9" y="93.5" transform="rotate(-90 91.9 93.5)">DCPL_PFD_CHP</text>
<text x="96.9" y="94.2" transform="rotate(-90 96.9 94.2)">AVDD_PFD_CHP</text>
<text x="103.9" y="93.1">LFC_1</text>
<text x="46.3" y="98.1">RESET_N</text>
<text x="86.8" y="98.9" transform="rotate(-90 86.8 98.9)">AVDD_SYNTH_CMOS</text>
<text x="103.9" y="98.1">LFC_0</text>
<text x="46.3" y="103.2">GPIO3</text>
<text x="96.2" y="103.2">AVDD_SYNTH</text>
<text x="46.3" y="108.3">GPIO2</text>
<text x="46.3" y="113.4">DVDD0</text>
<text x="99.2" y="108.3">DCPL_VCO</text>
<text x="103" y="113.4">LNA_N</text>
<text x="46.3" y="118.5">DCPL_DREG</text>
<text x="103.3" y="118.5">LNA_P</text>
<text x="46.3" y="123.5">SI</text>
<text x="106" y="123.5">TRX</text>
<text x="46.3" y="128.6">SCLK</text>
<text x="107.1" y="128.6">PA</text>
<text x="61.4" y="141.5" transform="rotate(-90 61.4 141.5)">SO/GPIO1</text>
<text x="66.5" y="141.5" transform="rotate(-90 66.5 141.5)">GPIO0</text>
<text x="71.5" y="141.5" transform="rotate(-90 71.5 141.5)">CS_N</text>
<text x="76.6" y="141.5" transform="rotate(-90 76.6 141.5)">DVDD1</text>
<text x="81.7" y="141.5" transform="rotate(-90 81.7 141.5)">AVDD_IF</text>
<text x="86.8" y="141.5" transform="rotate(-90 86.8 141.5)">RBIAS</text>
<text x="91.9" y="141.5" transform="rotate(-90 91.9 141.5)">AVDD_FRONTEND</text>
<text x="96.9" y="141.5" transform="rotate(-90 96.9 141.5)">NC</text>
</g>
<text font-size="2.3" fill="#00f" x="46.5" y="50.7">GND</text>
<g font-size="1.1">
<text x="16.5" y="1.3">10</text>
<text x="45.8" y="1.3">9</text>
<text x="75.2" y="1.3">8</text>
<text x="104.5" y="1.3">7</text>
<text x="133.9" y="1.3">6</text>
<text x="163.2" y="1.3">5</text>
<text x="192.5" y="1.3">4</text>
<text x="221.9" y="1.3">3</text>
<text x="251.2" y="1.3">2</text>
<text x="280.5" y="1.3">1</text>
<text x=".5" y="13.1">J</text>
<text x="295.7" y="13.1">J</text>
<text x=".5" y="33.7">I</text>
<text x="295.7" y="33.7">I</text>
<text x=".5" y="54.4">H</text>
<text x="295.7" y="54.4">H</text>
<text x=".5" y="75">G</text>
<text x="295.7" y="75">G</text>
<text x=".5" y="95.6">F</text>
<text x="295.7" y="95.6">F</text>
<text x=".5" y="116.2">E</text>
<text x="295.7" y="116.2">E</text>
<text x=".5" y="136.9">D</text>
<text x="295.7" y="136.9">D</text>
<text x=".5" y="157.5">C</text>
<text x="295.7" y="157.5">C</text>
<text x=".5" y="178.1">B</text>
<text x="295.7" y="178.1">B</text>
<text x=".5" y="198.7">A</text>
<text x="295.7" y="198.7">A</text>
<text x="16.5" y="209.3">10</text>
<text x="45.8" y="209.3">9</text>
<text x="75.2" y="209.3">8</text>
<text x="104.5" y="209.3">7</text>
<text x="133.9" y="209.3">6</text>
<text x="163.2" y="209.3">5</text>
<text x="192.5" y="209.3">4</text>
<text x="221.9" y="209.3">3</text>
<text x="251.2" y="209.3">2</text>
<text x="280.5" y="209.3">1</text>
</g>
</svg>
